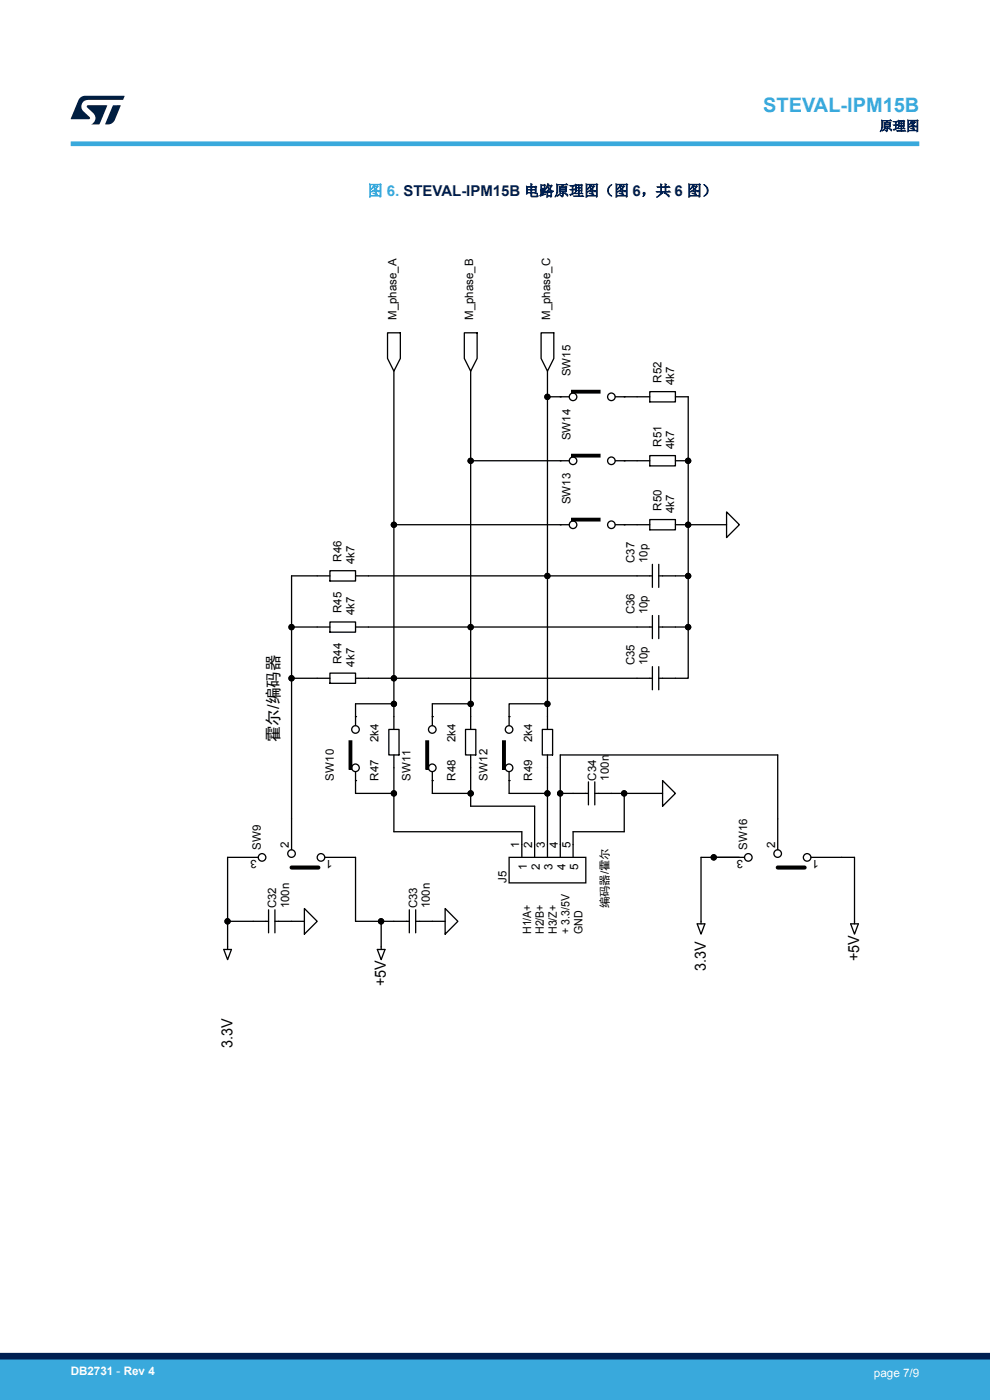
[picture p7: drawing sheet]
<svg xmlns="http://www.w3.org/2000/svg" width="210mm" height="297mm" viewBox="0 0 210 297" stroke-linecap="round" stroke-linejoin="round" font-family="sans-serif">
<g fill="none" stroke="#000" stroke-width=".28">
<path d="M82.2 70.6h2.7v5.4l-1.3 2.7-1.4-2.7zM83.6 78.7v73.3M98.5 70.6h2.7v5.4l-1.4 2.7-1.3-2.7zM99.8 78.7v73.3M114.8 70.6h2.7v5.4l-1.4 2.7-1.3-2.7zM116.1 78.7v70.6h-8.1v2.7M99.8 97.7h21M116.1 84.2h2.7M118.8 97.7h.1M121.3 96.4h6v.5h-6zM130.5 97.7h4.6M132.4 97.7h.1"/>
<path d="M132.4 84.2h5.4M137.8 83.1h5.5v2.2h-5.5zM143.3 84.2h2.7v48.8M83.6 111.3h37.2M118.8 111.3h.1M121.3 110h6v.5h-6zM130.5 111.3h7.3M132.4 111.3h.1M137.8 110.2h5.5v2.2h-5.5zM138.4 119.7v4.9M139.7 119.7v4.9M143.3 111.3h10.8"/>
<path d="M154.1 108.6l2.7 2.7-2.7 2.7zM61.8 133h5.5M67.3 122.2h-5.5v51.5M78.1 133h57M78.1 122.2h60.3M139.7 122.2h6.3M143.3 133h2.7M146 133v10.9h-2.7M61.8 143.9h5.5M74.1 157.2h.5v6h-.5zM75.4 152h.1M78.1 143.9h57"/>
<path d="M83.6 149.3h-8.2v4.6M99.8 149.3h-8.1v2.7M106.6 157.2h.6v6h-.6zM108 152h.1M108 152v1.9M115 154.7h2.2v5.5h-2.2zM116.1 149.3v5.4M75.4 165.6h.1M75.4 163.7v4.6h8.2M83.6 162.9v13.5h27.1v5.5M91.7 165.6v2.7h8.1M99.8 162.9v8.1h13.6v10.9"/>
<path d="M108 165.6h.1M108 163.7v4.6h8.1M116.1 160.2v21.7M118.8 168.3h6M124.8 165.9v4.9M126.2 168.3h14.3M126.2 165.9v4.9M132.4 168.3v8.1h-10.8v5.5M140.5 165.6l2.8 2.7-2.8 2.7zM165 173.7v-13.5h-46.2v21.7M48.3 181.9v19.5M48.3 195.5h5.4"/>
<path d="M61.8 195.5h2.8M64.6 192.7l2.7 2.8-2.7 2.7zM75.4 181.9v13.6h8.2M80.9 195.5v5.9M91.7 195.5h2.7M94.4 192.7l2.7 2.8-2.7 2.7zM108 181.9h16.3v5.4h-16.3zM147.9 196h1.6l-.8 2.2zM156.8 181.9h-8.1v14.1M178.5 181.9h2.8v14.1M180.4 196h1.7l-.8 2.2zM47.5 201.4h1.6l-.8 2.2z"/>
<path d="M80 201.4h1.7l-.8 2.2z"/>
<circle cx="99.8" cy="97.8" r=".53"/>
<circle cx="116.1" cy="84.2" r=".53"/>
<circle cx="121.6" cy="97.8" r=".8"/>
<circle cx="129.7" cy="97.8" r=".8"/>
<circle cx="146" cy="97.8" r=".53"/>
<circle cx="83.5" cy="111.3" r=".53"/>
<circle cx="121.6" cy="111.3" r=".8"/>
<circle cx="129.7" cy="111.3" r=".8"/>
<circle cx="146" cy="111.3" r=".53"/>
<circle cx="61.8" cy="133" r=".53"/>
<circle cx="99.8" cy="133" r=".53"/>
<circle cx="116.1" cy="122.2" r=".53"/>
<circle cx="146" cy="122.2" r=".53"/>
<circle cx="146" cy="133" r=".53"/>
<circle cx="61.8" cy="143.9" r=".53"/>
<circle cx="75.4" cy="154.8" r=".8"/>
<circle cx="83.5" cy="149.3" r=".53"/>
<circle cx="83.5" cy="143.9" r=".53"/>
<circle cx="99.8" cy="149.3" r=".54"/>
<circle cx="108" cy="154.8" r=".8"/>
<circle cx="116.1" cy="149.3" r=".53"/>
<circle cx="75.4" cy="162.9" r=".8"/>
<circle cx="83.5" cy="168.3" r=".53"/>
<circle cx="99.8" cy="168.3" r=".53"/>
<circle cx="108" cy="162.9" r=".8"/>
<circle cx="116.1" cy="168.3" r=".53"/>
<circle cx="118.8" cy="168.3" r=".53"/>
<circle cx="132.4" cy="168.3" r=".53"/>
<circle cx="48.3" cy="195.4" r=".53"/>
<circle cx="80.8" cy="195.5" r=".54"/>
<circle cx="151.4" cy="181.9" r=".54"/>
</g>
<g fill="#000">
<path d="M121.3 96.4h6v.5h-6z" fill-rule="evenodd"/>
<path d="M121.3 110h6v.5h-6z" fill-rule="evenodd"/>
<path d="M74.1 157.2h.5v6h-.5z" fill-rule="evenodd"/>
<path d="M106.6 157.2h.6v6h-.6z" fill-rule="evenodd"/>
<circle cx="99.8" cy="97.8" r=".53"/>
<circle cx="116.1" cy="84.2" r=".53"/>
<circle cx="146" cy="97.8" r=".53"/>
<circle cx="83.5" cy="111.3" r=".53"/>
<circle cx="146" cy="111.3" r=".53"/>
<circle cx="61.8" cy="133" r=".53"/>
<circle cx="99.8" cy="133" r=".53"/>
<circle cx="116.1" cy="122.2" r=".53"/>
<circle cx="146" cy="122.2" r=".53"/>
<circle cx="146" cy="133" r=".53"/>
<circle cx="61.8" cy="143.9" r=".53"/>
<circle cx="83.5" cy="149.3" r=".53"/>
<circle cx="83.5" cy="143.9" r=".53"/>
<circle cx="99.8" cy="149.3" r=".54"/>
<circle cx="116.1" cy="149.3" r=".53"/>
<circle cx="83.5" cy="168.3" r=".53"/>
<circle cx="99.8" cy="168.3" r=".53"/>
<circle cx="116.1" cy="168.3" r=".53"/>
<circle cx="118.8" cy="168.3" r=".53"/>
<circle cx="132.4" cy="168.3" r=".53"/>
<circle cx="48.3" cy="195.4" r=".53"/>
<circle cx="80.8" cy="195.5" r=".54"/>
<circle cx="151.4" cy="181.9" r=".54"/>
</g>
<path d="M61.8 184h5.7" fill="none" stroke="#000" stroke-width=".87"/>
<circle cx="68.1" cy="181.9" r=".8" fill="#fff"/>
<g fill="none" stroke="#000" stroke-width=".28">
<path d="M68.9 181.9h6.5"/>
<circle cx="68.1" cy="181.9" r=".8"/>
</g>
<circle cx="61.8" cy="181.1" r=".8" fill="#fff"/>
<g fill="none" stroke="#000" stroke-width=".28">
<path d="M61.8 173.7v6.6"/>
<circle cx="61.8" cy="181.1" r=".8"/>
</g>
<circle cx="55.6" cy="181.9" r=".8" fill="#fff"/>
<g fill="none" stroke="#000" stroke-width=".28">
<path d="M135.1 97.7h2.7M137.8 96.7h5.5v2.1h-5.5zM143.3 97.7h2.7M67.3 133h2.7M70 131.9h5.4v2.2h-5.4zM75.4 133h2.7M67.3 143.9h2.7M70 142.8h5.4v2.2h-5.4zM75.4 143.9h2.7M82.5 154.7h2.1v5.5h-2.1zM83.6 152v2.7M98.7 154.7h2.2v5.5h-2.2z"/>
<path d="M99.8 152v2.7M135.1 143.9h3.3M138.4 141.4v4.9M139.7 143.9h3.6M139.7 141.4v4.9M83.6 160.2v2.7M99.8 160.2v2.7M48.3 181.9h6.5M53.7 195.5h3.3M57 193v4.9M58.3 195.5h3.5M58.3 193v4.9"/>
<path d="M83.6 195.5h3.2M86.8 193v4.9M88.2 195.5h3.5M88.2 193v4.9"/>
<circle cx="55.6" cy="181.9" r=".8"/>
</g>
<path d="M165 184h5.7" fill="none" stroke="#000" stroke-width=".87"/>
<circle cx="171.2" cy="181.9" r=".8" fill="#fff"/>
<g fill="none" stroke="#000" stroke-width=".28">
<path d="M172 181.9h6.5"/>
<circle cx="171.2" cy="181.9" r=".8"/>
</g>
<circle cx="165" cy="181.1" r=".8" fill="#fff"/>
<g fill="none" stroke="#000" stroke-width=".28">
<path d="M165 173.7v6.6"/>
<circle cx="165" cy="181.1" r=".8"/>
</g>
<circle cx="158.7" cy="181.9" r=".8" fill="#fff"/>
<g fill="none" stroke="#000" stroke-width=".28">
<path d="M118.8 84.2h.1M118.8 84.2h2M121.3 82.8h6v.6h-6zM130.5 84.2h1.9M132.4 84.2h.1M67.3 122.2h2.7M70 121.1h5.4v2.2h-5.4zM75.4 122.2h2.7M135.1 133h3.3M138.4 130.6v4.9M139.7 133h3.6M139.7 130.6v4.9"/>
<path d="M90.3 157.2h.6v6h-.6zM91.7 152h.1M91.7 152v1.9M91.7 165.6h.1M91.7 163.7v1.9M151.4 181.9h6.5"/>
<circle cx="99.8" cy="97.8" r=".53"/>
<circle cx="116.1" cy="84.2" r=".53"/>
<circle cx="121.6" cy="84.2" r=".8"/>
<circle cx="129.7" cy="84.2" r=".8"/>
<circle cx="146" cy="97.8" r=".53"/>
<circle cx="83.5" cy="111.3" r=".53"/>
<circle cx="146" cy="111.3" r=".53"/>
<circle cx="61.8" cy="133" r=".53"/>
<circle cx="99.8" cy="133" r=".53"/>
<circle cx="116.1" cy="122.2" r=".53"/>
<circle cx="146" cy="122.2" r=".53"/>
<circle cx="146" cy="133" r=".53"/>
<circle cx="61.8" cy="143.9" r=".53"/>
<circle cx="83.5" cy="149.3" r=".53"/>
<circle cx="83.5" cy="143.9" r=".53"/>
<circle cx="91.7" cy="154.8" r=".8"/>
<circle cx="99.8" cy="149.3" r=".54"/>
<circle cx="116.1" cy="149.3" r=".53"/>
<circle cx="83.5" cy="168.3" r=".53"/>
<circle cx="91.7" cy="162.9" r=".8"/>
<circle cx="99.8" cy="168.3" r=".53"/>
<circle cx="116.1" cy="168.3" r=".53"/>
<circle cx="118.8" cy="168.3" r=".53"/>
<circle cx="132.4" cy="168.3" r=".53"/>
<circle cx="48.3" cy="195.4" r=".53"/>
<circle cx="80.8" cy="195.5" r=".54"/>
<circle cx="151.4" cy="181.9" r=".54"/>
<circle cx="158.7" cy="181.9" r=".8"/>
</g>
<g fill="#000">
<path d="M121.3 82.8h6v.6h-6z" fill-rule="evenodd"/>
<path d="M90.3 157.2h.6v6h-.6z" fill-rule="evenodd"/>
<circle cx="99.8" cy="97.8" r=".53"/>
<circle cx="116.1" cy="84.2" r=".53"/>
<circle cx="146" cy="97.8" r=".53"/>
<circle cx="83.5" cy="111.3" r=".53"/>
<circle cx="146" cy="111.3" r=".53"/>
<circle cx="61.8" cy="133" r=".53"/>
<circle cx="99.8" cy="133" r=".53"/>
<circle cx="116.1" cy="122.2" r=".53"/>
<circle cx="146" cy="122.2" r=".53"/>
<circle cx="146" cy="133" r=".53"/>
<circle cx="61.8" cy="143.9" r=".53"/>
<circle cx="83.5" cy="149.3" r=".53"/>
<circle cx="83.5" cy="143.9" r=".53"/>
<circle cx="99.8" cy="149.3" r=".54"/>
<circle cx="116.1" cy="149.3" r=".53"/>
<circle cx="83.5" cy="168.3" r=".53"/>
<circle cx="99.8" cy="168.3" r=".53"/>
<circle cx="116.1" cy="168.3" r=".53"/>
<circle cx="118.8" cy="168.3" r=".53"/>
<circle cx="132.4" cy="168.3" r=".53"/>
<circle cx="48.3" cy="195.4" r=".53"/>
<circle cx="80.8" cy="195.5" r=".54"/>
<circle cx="151.4" cy="181.9" r=".54"/>
</g>
<path d="M15 30.5h180" fill="none" stroke="#39a9dc" stroke-width="1"/>
<g fill="#001e41">
<path d="M17.1 20.7l.9-.4 8.4 .1-.3 .8h-7.4a1.4 1.4 0 0 0-1.3 .8 1.4 1.4 0 0 0 .2 1.5l1.4 1.3v.4l-4 .1 1.6-4.1z"/>
<path d="M24 22.4h1.6l-1.3 3.1a1.54 1.54 0 0 1-1.4 .9l-.6-.1z"/>
<path d="M18.5 22.4h4.2l-1.6 4h-1.7a1.48 1.48 0 0 0 .4-2.4l-1.3-1.2z"/>
</g>
<g fill="#39a9dc">
<path d="M0 288.4h210v8.6h-210z" fill-rule="evenodd"/>
<path d="M-.1 288.4h210.2v4.4h-210.2z" fill-rule="evenodd"/>
</g>
<path d="M0 287.7h210" fill="none" stroke="#002052" stroke-width="1.4"/>
<text font-size="4.2" fill="#39a9dc" x="161.9" y="23.8">STEVAL-IPM15B</text>
<text font-size="3.5" x="59.2" y="157.5" transform="rotate(-90 59.2 157.5)">霍尔/编码器</text>
<g font-size="3.3">
<text x="182.3" y="203.9" transform="rotate(-90 182.3 203.9)">+5V</text>
<text x="81.9" y="209.3" transform="rotate(-90 81.9 209.3)">+5V</text>
<text x="149.7" y="206" transform="rotate(-90 149.7 206)">3.3V</text>
<text x="49.3" y="222.3" transform="rotate(-90 49.3 222.3)">3.3V</text>
</g>
<text font-size="3.2" fill="#39a9dc" x="78" y="41.5">图 6. STEVAL-IPM15B 电路原理图（图 6，共 6 图）</text>
<text font-size="2.8" fill="#002052" x="186.5" y="27.7">原理图</text>
<g font-size="2.5" fill="#fff">
<text x="15" y="291.8">DB2731 - Rev 4</text>
<text x="185.4" y="292.1">page 7/9</text>
</g>
<g font-size="2.4">
<text x="84.1" y="67.9" transform="rotate(-90 84.1 67.9)">M_phase_A</text>
<text x="100.4" y="67.9" transform="rotate(-90 100.4 67.9)">M_phase_B</text>
<text x="116.7" y="67.9" transform="rotate(-90 116.7 67.9)">M_phase_C</text>
<text x="121" y="79.8" transform="rotate(-90 121 79.8)">SW15</text>
<text x="140.3" y="81.2" transform="rotate(-90 140.3 81.2)">R52</text>
<text x="143" y="81.7" transform="rotate(-90 143 81.7)">4k7</text>
<text x="121" y="93.4" transform="rotate(-90 121 93.4)">SW14</text>
<text x="140.3" y="94.8" transform="rotate(-90 140.3 94.8)">R51</text>
<text x="143" y="95.3" transform="rotate(-90 143 95.3)">4k7</text>
<text x="121" y="107" transform="rotate(-90 121 107)">SW13</text>
<text x="140.3" y="108.3" transform="rotate(-90 140.3 108.3)">R50</text>
<text x="143" y="108.9" transform="rotate(-90 143 108.9)">4k7</text>
<text x="72.4" y="119.2" transform="rotate(-90 72.4 119.2)">R46</text>
<text x="75.2" y="119.7" transform="rotate(-90 75.2 119.7)">4k7</text>
<text x="134.6" y="119.4" transform="rotate(-90 134.6 119.4)">C37</text>
<text x="137.3" y="119.4" transform="rotate(-90 137.3 119.4)">10p</text>
<text x="72.4" y="130" transform="rotate(-90 72.4 130)">R45</text>
<text x="75.2" y="130.6" transform="rotate(-90 75.2 130.6)">4k7</text>
<text x="134.6" y="130.3" transform="rotate(-90 134.6 130.3)">C36</text>
<text x="137.3" y="130.3" transform="rotate(-90 137.3 130.3)">10p</text>
<text x="72.4" y="140.9" transform="rotate(-90 72.4 140.9)">R44</text>
<text x="75.2" y="141.4" transform="rotate(-90 75.2 141.4)">4k7</text>
<text x="134.6" y="141.2" transform="rotate(-90 134.6 141.2)">C35</text>
<text x="137.3" y="141.2" transform="rotate(-90 137.3 141.2)">10p</text>
<text x="80.3" y="157.5" transform="rotate(-90 80.3 157.5)">2k4</text>
<text x="96.6" y="157.5" transform="rotate(-90 96.6 157.5)">2k4</text>
<text x="112.9" y="157.5" transform="rotate(-90 112.9 157.5)">2k4</text>
<text x="70.8" y="165.6" transform="rotate(-90 70.8 165.6)">SW10</text>
<text x="80.3" y="165.6" transform="rotate(-90 80.3 165.6)">R47</text>
<text x="87.1" y="165.6" transform="rotate(-90 87.1 165.6)">SW11</text>
<text x="96.6" y="165.6" transform="rotate(-90 96.6 165.6)">R48</text>
<text x="103.4" y="165.6" transform="rotate(-90 103.4 165.6)">SW12</text>
<text x="112.9" y="165.6" transform="rotate(-90 112.9 165.6)">R49</text>
<text x="126.4" y="165.6" transform="rotate(-90 126.4 165.6)">C34</text>
<text x="129.2" y="165.6" transform="rotate(-90 129.2 165.6)">100n</text>
<text x="61.3" y="180" transform="rotate(-90 61.3 180)">2</text>
<text x="110.1" y="180" transform="rotate(-90 110.1 180)">1</text>
<text x="112.9" y="180" transform="rotate(-90 112.9 180)">2</text>
<text x="115.6" y="180" transform="rotate(-90 115.6 180)">3</text>
<text x="118.3" y="180" transform="rotate(-90 118.3 180)">4</text>
<text x="121" y="180" transform="rotate(-90 121 180)">5</text>
<text x="164.4" y="180" transform="rotate(-90 164.4 180)">2</text>
<text x="54.5" y="182.4" transform="rotate(-180 54.5 182.4)">3</text>
<text x="55.3" y="180.3" transform="rotate(-90 55.3 180.3)">SW9</text>
<text x="70.6" y="182.4" transform="rotate(-180 70.6 182.4)">1</text>
<text x="111.8" y="184.6" transform="rotate(-90 111.8 184.6)">1</text>
<text x="114.5" y="184.6" transform="rotate(-90 114.5 184.6)">2</text>
<text x="117.2" y="184.6" transform="rotate(-90 117.2 184.6)">3</text>
<text x="119.9" y="184.6" transform="rotate(-90 119.9 184.6)">4</text>
<text x="122.7" y="184.6" transform="rotate(-90 122.7 184.6)">5</text>
<text x="157.7" y="182.4" transform="rotate(-180 157.7 182.4)">3</text>
<text x="158.5" y="180.3" transform="rotate(-90 158.5 180.3)">SW16</text>
<text x="173.7" y="182.4" transform="rotate(-180 173.7 182.4)">1</text>
<text x="107.5" y="187.3" transform="rotate(-90 107.5 187.3)">J5</text>
<text x="58.6" y="192.7" transform="rotate(-90 58.6 192.7)">C32</text>
<text x="61.3" y="192.7" transform="rotate(-90 61.3 192.7)">100n</text>
<text x="88.5" y="192.7" transform="rotate(-90 88.5 192.7)">C33</text>
<text x="91.2" y="192.7" transform="rotate(-90 91.2 192.7)">100n</text>
<text x="129.2" y="192.7" transform="rotate(-90 129.2 192.7)">编码器/霍尔</text>
<text x="112.7" y="198.2" transform="rotate(-90 112.7 198.2)">H1/A+</text>
<text x="115.4" y="198.2" transform="rotate(-90 115.4 198.2)">H2/B+</text>
<text x="118.1" y="198.2" transform="rotate(-90 118.1 198.2)">H3/Z+</text>
<text x="120.8" y="198.2" transform="rotate(-90 120.8 198.2)">+ 3.3/5V</text>
<text x="123.5" y="198.2" transform="rotate(-90 123.5 198.2)">GND</text>
</g>
</svg>
